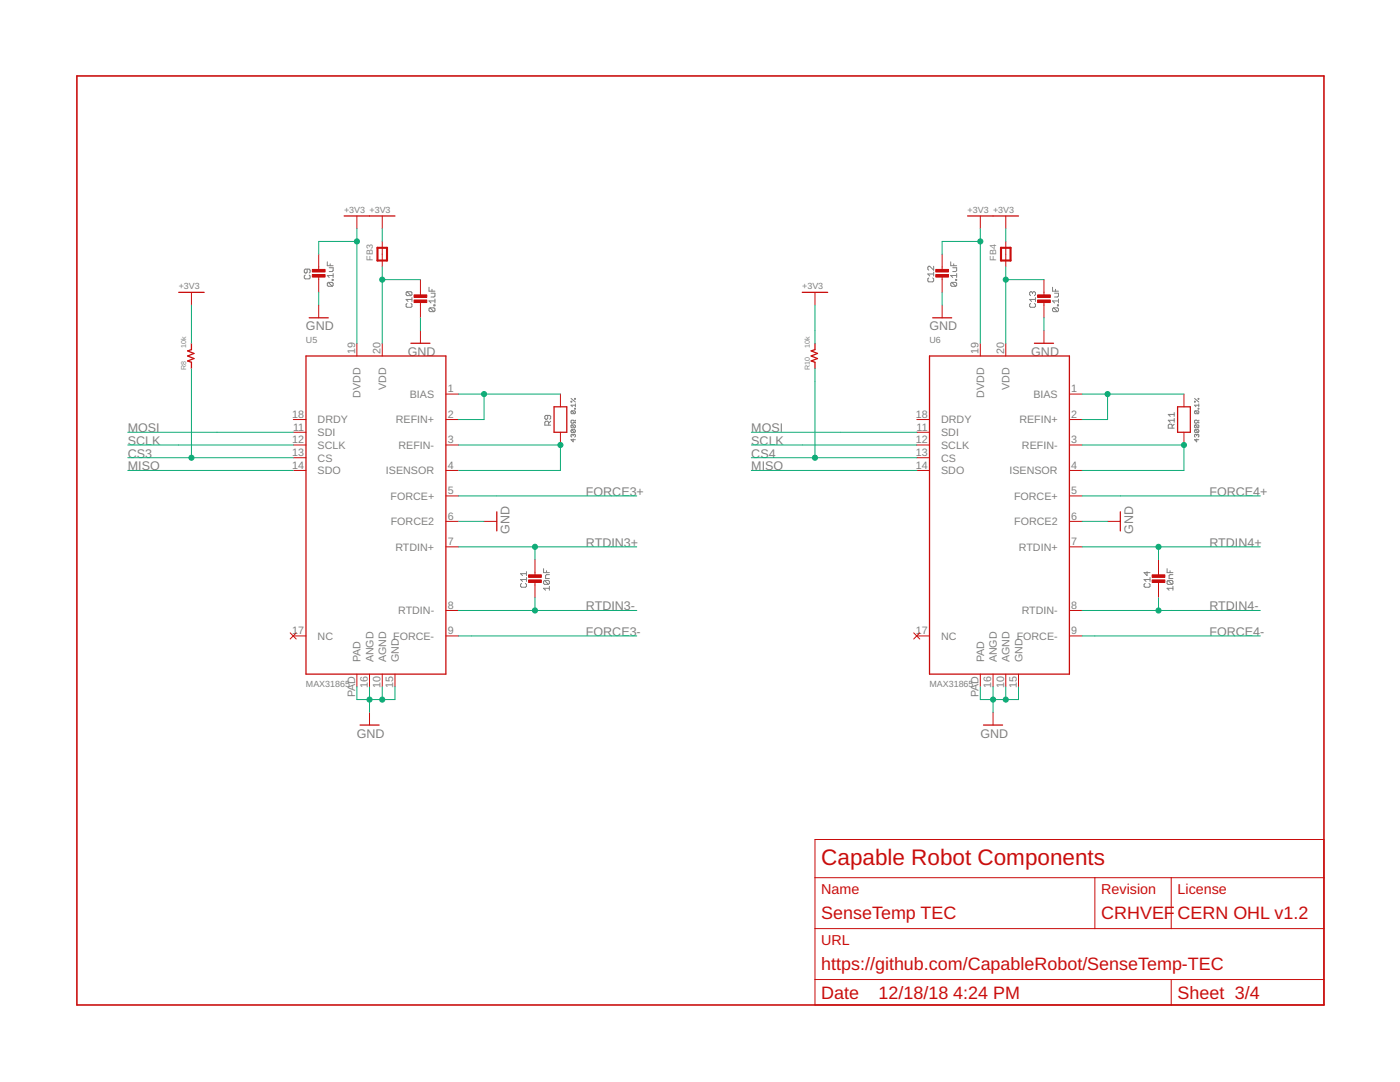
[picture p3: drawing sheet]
<svg xmlns="http://www.w3.org/2000/svg" width="279mm" height="216mm" viewBox="0 0 279 216" stroke-linecap="round" stroke-linejoin="round" font-family="sans-serif">
<g fill="none" stroke="#808080" stroke-width=".2">
<path d="M60.9 54.9l-.2 .2v.4l.2 .1h.8l.2-.1v-.4l-.2-.2M61.3 53.7v.6l-.2 .2-.4-.2v-.4l.2-.2h.8l.2 .2v.4l-.2 .2M65.3 52.2v.8h1.2M65.5 56.3l-.2 .2v.4l.2 .2h.8M65.5 56.3h.8l.2 .2v.4l-.2 .2M65.5 56.3l.8 .8M65.7 53.4h.8v.6l-.2 .2h-.6M65.9 52.6v.4M66.3 55.8h.2v.1h-.2zM66.5 54.6v.8M66.5 55h-1.2l.4 .4M81.2 58.2l-.2 .2v.4l.2 .2h.8"/>
<path d="M81.2 58.2h.8l.2 .2v.4l-.2 .2M81.2 58.2l.8 .8M82.2 59.4v.8M82.2 59.8h-1.2l.4 .4M85.6 57.3v.8h1.2M86 58.5h.8v.6l-.2 .2h-.6M86.2 57.7v.4M86.8 59.7v.8M185.4 55.5l-.2 .1v.4l.2 .2h.7l.2-.2v-.4l-.2-.1M186.3 53.1v.8l-.8-.8-.3 .2v.4l.2 .2M186.3 54.3v.8M186.3 54.7h-1.1l.3 .4"/>
<path d="M189.7 52.2v.8h1.2M189.9 56.3l-.2 .2v.4l.2 .2h.8M189.9 56.3h.8l.2 .2v.4l-.2 .2M189.9 56.3l.8 .8M190.1 53.4h.8v.6l-.2 .2h-.6M190.3 52.6v.4M190.7 55.8h.2v.1h-.2zM190.9 55h-1.2l.4 .4M190.9 54.6v.8M206.1 58.4l-.2-.2-.4 .2v.4l.2 .2M206.1 58.4l.1-.2 .5 .2v.4l-.2 .2M206.1 58.4v.2"/>
<path d="M206.7 59.8h-1.2l.4 .4M206.7 59.4v.8M210.1 57.3v.8h1.1M210.5 58.5h.7v.6l-.2 .2h-.5M210.7 57.7v.4M211.2 59.7v.8M81.2 60.5l-.2 .2v.4l.2 .2h.8l.2-.2v-.4l-.2-.2M85.8 61.4l-.2 .2v.4l.2 .2h.8M85.8 61.4h.8l.2 .2v.4l-.2 .2M85.8 61.4l.8 .8M86.6 60.8h.2v.2h-.2zM86.8 60h-1.2l.4 .5"/>
<path d="M114 79.5l.8 .7M114.7 79.5h.1v.2h-.1zM205.7 60.5l-.2 .2v.4l.2 .2h.8l.2-.2v-.4l-.2-.2M210.3 61.4l-.2 .2v.4l.2 .2h.7M210.3 61.4h.7l.2 .2v.4l-.2 .2M210.3 61.4l.7 .8M211 60.8h.2v.2h-.2zM211.2 60h-1.1l.4 .5M238.4 79.5l.8 .7M239.1 79.5l.1 .2zM109.3 82.9v.6l-.2 .2-.4-.2v-.4l.2-.2h.8l.2 .2v.4l-.2 .2M109.5 84.8v-.5l-.2-.2h-.4l-.2 .2v.5h1.2"/>
<path d="M109.9 84.1l-.4 .4M114 80.1h.1v.1h-.1zM114.1 82l-.1 .4 .1 .1h.6M114.1 84.8l-.1 .4 .1 .2h.6M114.1 85.7l-.1 .4 .1 .2h.6M114.1 82h.6l.1 .1-.1 .4M114.1 84.8l.7 .1-.1 .5M114.1 85.7h.6l.1 .2-.1 .4M114.1 85.7l.6 .6M114.1 84.8l.6 .6M114.1 82l.6 .5M114.4 87.6v.6l-.4-.5h.8"/>
<path d="M114.4 86.8v.2M114.4 86.8l-.2-.1-.2 .1 .1 .4M114.4 86.8l.1-.1 .3 .1-.1 .4M114.7 81.5h.1v.1h-.1zM114.8 83.8v.2l-.4-.2-.4 .2 .1 .4 .4-.1h.3v.1M114.8 80.6v.6M114.8 80.9h-.8l.2 .3M233.9 85.4v-.6l-.2-.2h-.3l-.2 .2v.6h1.1M234.3 84.6l-.4 .4M234.3 83.9h-1.1l.4 .4M234.3 82.3v.8M234.3 83.5v.8"/>
<path d="M234.3 82.7h-1.1l.4 .4M238.4 80.1l.1 .1zM238.5 85.7l-.1 .2 .1 .4h.6M238.5 85.7h.6l.1 .2-.1 .4M238.5 84.8l-.1 .1 .1 .5h.6M238.5 84.8h.6l.1 .1-.1 .5M238.5 82l-.1 .1 .1 .4h.6M238.5 82h.6l.1 .1-.1 .4M238.5 85.7l.6 .6M238.5 84.8l.6 .6M238.5 82l.6 .5M238.8 87.6v.6l-.4-.5h.8"/>
<path d="M238.8 86.8l-.1-.1-.3 .1 .1 .4M238.8 86.8l.2-.1 .2 .1-.1 .4M238.8 86.8v.2M239.1 81.5l.1 .1zM239.2 83.8v.2l-.4-.2-.4 .2 .1 .4 .5-.1h.2v.1M239.2 80.9h-.8l.3 .3M239.2 80.6v.6M104.1 116.4l-.2 .2v.4l.2 .2h.8l.2-.2v-.4l-.2-.2M105.1 114.1v.8M105.1 115.2v.8M105.1 115.6h-1.2l.4 .4M105.1 114.5h-1.2l.4 .4"/>
<path d="M108.5 113.5v.8h1.1M108.7 115.8h.8l.1 .2v.4l-.1 .2M108.7 115.8l-.2 .2v.4l.2 .2h.8M108.7 115.8l.8 .8M109.1 113.9v.4M109.6 117.4h-1.1l.4 .4M109.6 117v.8M109.6 114.7h-.5l-.2 .2v.5h.7M228.5 116.4l-.2 .2v.4l.2 .2h.8l.2-.2v-.4l-.2-.2M228.9 114.1v.8l-.6-.6h1.2M229.5 115.6h-1.2l.4 .4M229.5 115.2v.8"/>
<path d="M232.9 113.5v.8h1.2M233.1 115.8l-.2 .2v.4l.2 .2h.8M233.1 115.8h.8l.2 .2v.4l-.2 .2M233.1 115.8l.8 .8M233.5 113.9v.4M234.1 117.4h-1.2l.4 .4M234.1 114.7h-.6l-.2 .2v.5h.8M234.1 117v.8"/>
</g>
<g fill="none" stroke="#c90d0c" stroke-width=".2">
<path d="M38.2 58.3v2.6M63.6 50.7v3.3M63.6 55v3.3M71.2 43.1v2.5M76.3 43.1v2.5M76.3 48.2v5.1M83.9 55.8v3.3M162.6 58.3v2.6M188 50.7v3.3M188 55v3.3M195.6 43.1v2.5M200.7 43.1v2.5"/>
<path d="M200.7 48.2v5.1M208.3 55.8v3.3M63.6 60.9v2.5M71.2 68.5v2.5M76.3 68.5v2.5M83.9 60.1v3.3M83.9 66v2.5M89 78.6h2.5M111.8 78.6v2.6M188 60.9v2.5M195.6 68.5v2.5M200.7 68.5v2.5"/>
<path d="M208.3 60.1v3.3M208.3 66v2.5M213.4 78.6h2.6M236.3 78.6v2.6M58.5 83.7h2.6M58.5 88.8h2.6M58.5 93.9h2.6M58.5 86.3h2.6M58.5 91.3h2.6M89 83.7h2.5M89 88.8h2.5M89 93.9h2.5"/>
<path d="M89 99h2.5M111.8 86.3v2.5M183 83.7h2.5M183 88.8h2.5M183 93.9h2.5M183 86.3h2.5M183 91.3h2.5M213.4 83.7h2.6M213.4 88.8h2.6M213.4 93.9h2.6M213.4 99h2.6M236.3 86.3v2.5"/>
<path d="M89 104h2.5M89 109.1h2.5M96.6 104h2.5M106.8 111.7v3.3M106.8 116v3.3M213.4 104h2.6M213.4 109.1h2.6M221 104h2.6M231.2 111.7v3.3M231.2 116v3.3M57.9 126.3l1.2 1.2M58.5 126.9h2.6"/>
<path d="M59.1 126.3l-1.2 1.2M71.2 134.5v2.6M73.7 134.5v2.6M76.3 134.5v2.6M78.8 134.5v2.6M89 121.8h2.5M89 126.9h2.5M182.4 126.3l1.2 1.2M183 126.9h2.5M183.6 126.3l-1.2 1.2M195.6 134.5v2.6M198.2 134.5v2.6"/>
<path d="M200.7 134.5v2.6M203.3 134.5v2.6M213.4 121.8h2.6M213.4 126.9h2.6M73.7 142.1v2.6M198.2 142.1v2.6M162.6 167.5h101.6v33h-101.6zM162.6 175.1h101.6M218.5 175.1v10.2M233.7 175.1v10.2M162.6 185.3h101.6M162.6 195.5h101.6"/>
<path d="M233.7 195.5v5"/>
</g>
<g fill="none" stroke="#c90d0c" stroke-width=".25">
<path d="M35.7 58.3h5M68.7 43.1h10.1M160.1 58.3h5.1M193.1 43.1h10.2M38.2 68.5v1.3l-.8 .2 1.3 .5-1.3 .5 1.3 .5-1.3 .5 .8 .3v1.3M61.1 71h27.9v63.5h-27.9zM61.7 63.4h3.8M82 68.5h3.8M162.6 68.5v1.3l-.7 .2 1.3 .5-1.3 .5 1.3 .5-1.3 .5 .7 .3v1.3M185.5 71h27.9v63.5h-27.9zM186.1 63.4h3.8M206.4 68.5h3.8"/>
<path d="M110.6 81.2h2.5v5.1h-2.5zM235 81.2h2.6v5.1h-2.6zM99.1 102.1v3.8M223.6 102.1v3.8M71.9 144.7h3.7M196.3 144.7h3.8"/>
</g>
<g fill="#c90d0c" stroke="#c90d0c" stroke-width=".2">
<path d="M62.3 54.8h2.6v.5h-2.6z"/>
<path d="M62.3 53.8h2.6v.5h-2.6z"/>
<path d="M82.6 59.9h2.6v.5h-2.6z"/>
<path d="M82.6 58.8h2.6v.6h-2.6z"/>
<path d="M105.5 115.7h2.5v.5h-2.5z"/>
<path d="M105.5 114.7h2.5v.5h-2.5z"/>
<path d="M186.8 54.8h2.5v.5h-2.5z"/>
<path d="M186.8 53.8h2.5v.5h-2.5z"/>
<path d="M207.1 59.9h2.5v.5h-2.5z"/>
<path d="M207.1 58.8h2.5v.6h-2.5z"/>
<path d="M229.9 115.7h2.6v.5h-2.6z"/>
<path d="M229.9 114.7h2.6v.5h-2.6z"/>
</g>
<path d="M75.3 49.4h1.9v2.6h-1.9zM199.8 49.4h1.9v2.6h-1.9z" fill="none" stroke="#c90d0c" stroke-width=".42"/>
<path d="M15.3 15.2h248.9v185.3h-248.9z" fill="none" stroke="#c90d0c" stroke-width=".32"/>
<g fill="none" stroke="#0dab76" stroke-width=".2">
<path d="M63.6 58.3v2.6M71.2 48.2h-7.6v2.5M71.2 45.6v22.9M76.3 45.6v2.6M76.3 53.3v15.2M76.3 55.8h7.6M188 58.3v2.6M195.6 45.6v22.9M195.6 48.2h-7.6v2.5M200.7 55.8h7.6M200.7 45.6v2.6M200.7 53.3v15.2"/>
<path d="M38.2 60.9v7.6M38.2 73.6v17.7M83.9 63.4v2.6M91.5 78.6h20.3M96.6 78.6v5.1h-5.1M162.6 60.9v7.6M162.6 73.6v17.7M208.3 63.4v2.6M216 78.6h20.3M221 78.6v5.1h-5M25.5 88.8h33M25.5 93.9h33"/>
<path d="M25.5 86.3h33M25.5 91.3h33M91.5 88.8h20.3v5.1h-20.3M91.5 99h35.6M149.9 88.8h33.1M149.9 93.9h33.1M149.9 86.3h33.1M149.9 91.3h33.1M216 88.8h20.3v5.1h-20.3M216 99h35.5M91.5 109.1h35.6M91.5 104h5.1"/>
<path d="M106.8 109.1v2.6M106.8 119.3v2.5M216 109.1h35.5M216 104h5M231.2 109.1v2.6M231.2 119.3v2.5M71.2 137.1v2.5h7.6v-2.5M73.7 137.1v5M76.3 137.1v2.5M91.5 121.8h35.6M91.5 126.9h35.6M195.6 137.1v2.5h7.7v-2.5"/>
<path d="M198.2 137.1v5M200.7 137.1v2.5M216 121.8h35.5M216 126.9h35.5"/>
</g>
<g fill="#0dab76" stroke="#0dab76" stroke-width=".2">
<circle cx="96.6" cy="78.6" r=".51"/>
<circle cx="111.8" cy="88.8" r=".51"/>
<circle cx="76.3" cy="55.8" r=".51"/>
<circle cx="221" cy="78.6" r=".51"/>
<circle cx="236.3" cy="88.8" r=".51"/>
<circle cx="200.7" cy="55.8" r=".51"/>
<circle cx="38.2" cy="91.3" r=".51"/>
<circle cx="106.8" cy="109.1" r=".51"/>
<circle cx="106.8" cy="121.8" r=".51"/>
<circle cx="162.6" cy="91.3" r=".51"/>
<circle cx="231.2" cy="109.1" r=".51"/>
<circle cx="231.2" cy="121.8" r=".51"/>
<circle cx="73.7" cy="139.6" r=".51"/>
<circle cx="76.3" cy="139.6" r=".51"/>
<circle cx="198.2" cy="139.6" r=".51"/>
<circle cx="200.7" cy="139.6" r=".51"/>
<circle cx="195.6" cy="48.2" r=".51"/>
<circle cx="71.2" cy="48.2" r=".51"/>
</g>
<text font-size="4.5" fill="#c90d0c" x="163.9" y="172.6">Capable Robot Components</text>
<g font-size="3.6" fill="#c90d0c">
<text x="163.9" y="183.4">SenseTemp TEC</text>
<text x="219.8" y="183.4">CRHVEF</text>
<text x="235" y="183.4">CERN OHL v1.2</text>
<text x="163.9" y="193.5">https://github.com/CapableRobot/SenseTemp-TEC</text>
<text x="163.9" y="199.3">Date</text>
<text x="175.3" y="199.3">12/18/18</text>
<text x="190.3" y="199.3">4:24 PM</text>
<text x="235" y="199.3">Sheet 3/4</text>
</g>
<g font-size="2.9" fill="#c90d0c">
<text x="163.9" y="178.3">Name</text>
<text x="219.8" y="178.3">Revision</text>
<text x="235" y="178.3">License</text>
<text x="163.9" y="188.5">URL</text>
</g>
<g font-size="2.5" fill="#808080">
<text x="61.1" y="65.9">GND</text>
<text x="185.5" y="65.9">GND</text>
<text x="81.4" y="71">GND</text>
<text x="205.8" y="71">GND</text>
<text x="25.5" y="88.8">SCLK</text>
<text x="25.5" y="86.3">MOSI</text>
<text x="149.9" y="88.8">SCLK</text>
<text x="149.9" y="86.3">MOSI</text>
<text x="25.5" y="93.9">MISO</text>
<text x="25.5" y="91.3">CS3</text>
<text x="149.9" y="93.9">MISO</text>
<text x="149.9" y="91.3">CS4</text>
<text x="116.9" y="99">FORCE3+</text>
<text x="241.4" y="99">FORCE4+</text>
<text x="101.7" y="106.6" transform="rotate(-90 101.7 106.6)">GND</text>
<text x="226.1" y="106.6" transform="rotate(-90 226.1 106.6)">GND</text>
<text x="116.9" y="109.1">RTDIN3+</text>
<text x="241.4" y="109.1">RTDIN4+</text>
<text x="116.9" y="121.8">RTDIN3-</text>
<text x="241.4" y="121.8">RTDIN4-</text>
<text x="116.9" y="126.9">FORCE3-</text>
<text x="241.4" y="126.9">FORCE4-</text>
<text x="71.2" y="147.2">GND</text>
<text x="195.7" y="147.2">GND</text>
</g>
<g font-size="2.1" fill="#808080">
<text x="70.9" y="70.7" transform="rotate(-90 70.9 70.7)">19</text>
<text x="75.9" y="70.7" transform="rotate(-90 75.9 70.7)">20</text>
<text x="195.3" y="70.7" transform="rotate(-90 195.3 70.7)">19</text>
<text x="200.4" y="70.7" transform="rotate(-90 200.4 70.7)">20</text>
<text x="77.1" y="77.9" transform="rotate(-90 77.1 77.9)">VDD</text>
<text x="201.5" y="77.9" transform="rotate(-90 201.5 77.9)">VDD</text>
<text x="58.3" y="83.4">18</text>
<text x="72" y="79.4" transform="rotate(-90 72 79.4)">DVDD</text>
<text x="81.8" y="79.4">BIAS</text>
<text x="89.3" y="78.3">1</text>
<text x="89.3" y="83.4">2</text>
<text x="182.8" y="83.4">18</text>
<text x="196.4" y="79.4" transform="rotate(-90 196.4 79.4)">DVDD</text>
<text x="206.2" y="79.4">BIAS</text>
<text x="213.8" y="78.3">1</text>
<text x="213.8" y="83.4">2</text>
<text x="58.3" y="88.4">12</text>
<text x="58.5" y="85.9">11</text>
<text x="63.4" y="87">SDI</text>
<text x="63.4" y="89.6">SCLK</text>
<text x="63.4" y="84.5">DRDY</text>
<text x="79" y="84.5">REFIN+</text>
<text x="79.5" y="89.6">REFIN-</text>
<text x="89.3" y="88.4">3</text>
<text x="182.8" y="88.4">12</text>
<text x="182.9" y="85.9">11</text>
<text x="187.8" y="87">SDI</text>
<text x="187.8" y="89.6">SCLK</text>
<text x="187.8" y="84.5">DRDY</text>
<text x="203.4" y="84.5">REFIN+</text>
<text x="204" y="89.6">REFIN-</text>
<text x="213.8" y="88.4">3</text>
<text x="58.3" y="91">13</text>
<text x="58.3" y="93.5">14</text>
<text x="63.4" y="92.1">CS</text>
<text x="63.4" y="94.6">SDO</text>
<text x="77" y="94.6">ISENSOR</text>
<text x="89.3" y="93.5">4</text>
<text x="182.8" y="91">13</text>
<text x="182.8" y="93.5">14</text>
<text x="187.8" y="92.1">CS</text>
<text x="187.8" y="94.6">SDO</text>
<text x="201.5" y="94.6">ISENSOR</text>
<text x="213.8" y="93.5">4</text>
<text x="77.9" y="99.7">FORCE+</text>
<text x="89.3" y="98.6">5</text>
<text x="202.4" y="99.7">FORCE+</text>
<text x="213.8" y="98.6">5</text>
<text x="78" y="104.8">FORCE2</text>
<text x="89.3" y="103.7">6</text>
<text x="202.4" y="104.8">FORCE2</text>
<text x="213.8" y="103.7">6</text>
<text x="78.9" y="109.9">RTDIN+</text>
<text x="89.3" y="108.8">7</text>
<text x="203.3" y="109.9">RTDIN+</text>
<text x="213.8" y="108.8">7</text>
<text x="79.5" y="122.6">RTDIN-</text>
<text x="89.3" y="121.5">8</text>
<text x="203.9" y="122.6">RTDIN-</text>
<text x="213.8" y="121.5">8</text>
<text x="58.3" y="126.5">17</text>
<text x="63.4" y="127.7">NC</text>
<text x="78.5" y="127.7">FORCE-</text>
<text x="89.3" y="126.5">9</text>
<text x="182.8" y="126.5">17</text>
<text x="187.8" y="127.7">NC</text>
<text x="202.9" y="127.7">FORCE-</text>
<text x="213.8" y="126.5">9</text>
<text x="72" y="132.2" transform="rotate(-90 72 132.2)">PAD</text>
<text x="73.4" y="137.2" transform="rotate(-90 73.4 137.2)">16</text>
<text x="74.5" y="132.2" transform="rotate(-90 74.5 132.2)">ANGD</text>
<text x="75.9" y="137.2" transform="rotate(-90 75.9 137.2)">10</text>
<text x="77.1" y="132.2" transform="rotate(-90 77.1 132.2)">AGND</text>
<text x="78.5" y="137.2" transform="rotate(-90 78.5 137.2)">15</text>
<text x="79.6" y="132.2" transform="rotate(-90 79.6 132.2)">GND</text>
<text x="196.4" y="132.2" transform="rotate(-90 196.4 132.2)">PAD</text>
<text x="197.8" y="137.2" transform="rotate(-90 197.8 137.2)">16</text>
<text x="199" y="132.2" transform="rotate(-90 199 132.2)">ANGD</text>
<text x="200.4" y="137.2" transform="rotate(-90 200.4 137.2)">10</text>
<text x="201.5" y="132.2" transform="rotate(-90 201.5 132.2)">AGND</text>
<text x="202.9" y="137.2" transform="rotate(-90 202.9 137.2)">15</text>
<text x="204" y="132.2" transform="rotate(-90 204 132.2)">GND</text>
<text x="70.9" y="139.1" transform="rotate(-90 70.9 139.1)">PAD</text>
<text x="195.3" y="139.1" transform="rotate(-90 195.3 139.1)">PAD</text>
</g>
<g font-size="1.8" fill="#808080">
<text x="68.7" y="42.5">+3V3 +3V3</text>
<text x="193.1" y="42.5">+3V3 +3V3</text>
<text x="74.4" y="52" transform="rotate(-90 74.4 52)">FB3</text>
<text x="198.8" y="52" transform="rotate(-90 198.8 52)">FB4</text>
<text x="35.7" y="57.7">+3V3</text>
<text x="160.1" y="57.7">+3V3</text>
<text x="61.1" y="68.5">U5</text>
<text x="185.5" y="68.5">U6</text>
<text x="61.1" y="137">MAX31865</text>
<text x="185.5" y="137">MAX31865</text>
</g>
<g font-size="1.4" fill="#808080">
<text x="37.2" y="69.4" transform="rotate(-90 37.2 69.4)">10k</text>
<text x="161.6" y="69.4" transform="rotate(-90 161.6 69.4)">10k</text>
<text x="37.2" y="73.8" transform="rotate(-90 37.2 73.8)">R8</text>
<text x="161.6" y="73.8" transform="rotate(-90 161.6 73.8)">R10</text>
</g>
</svg>
